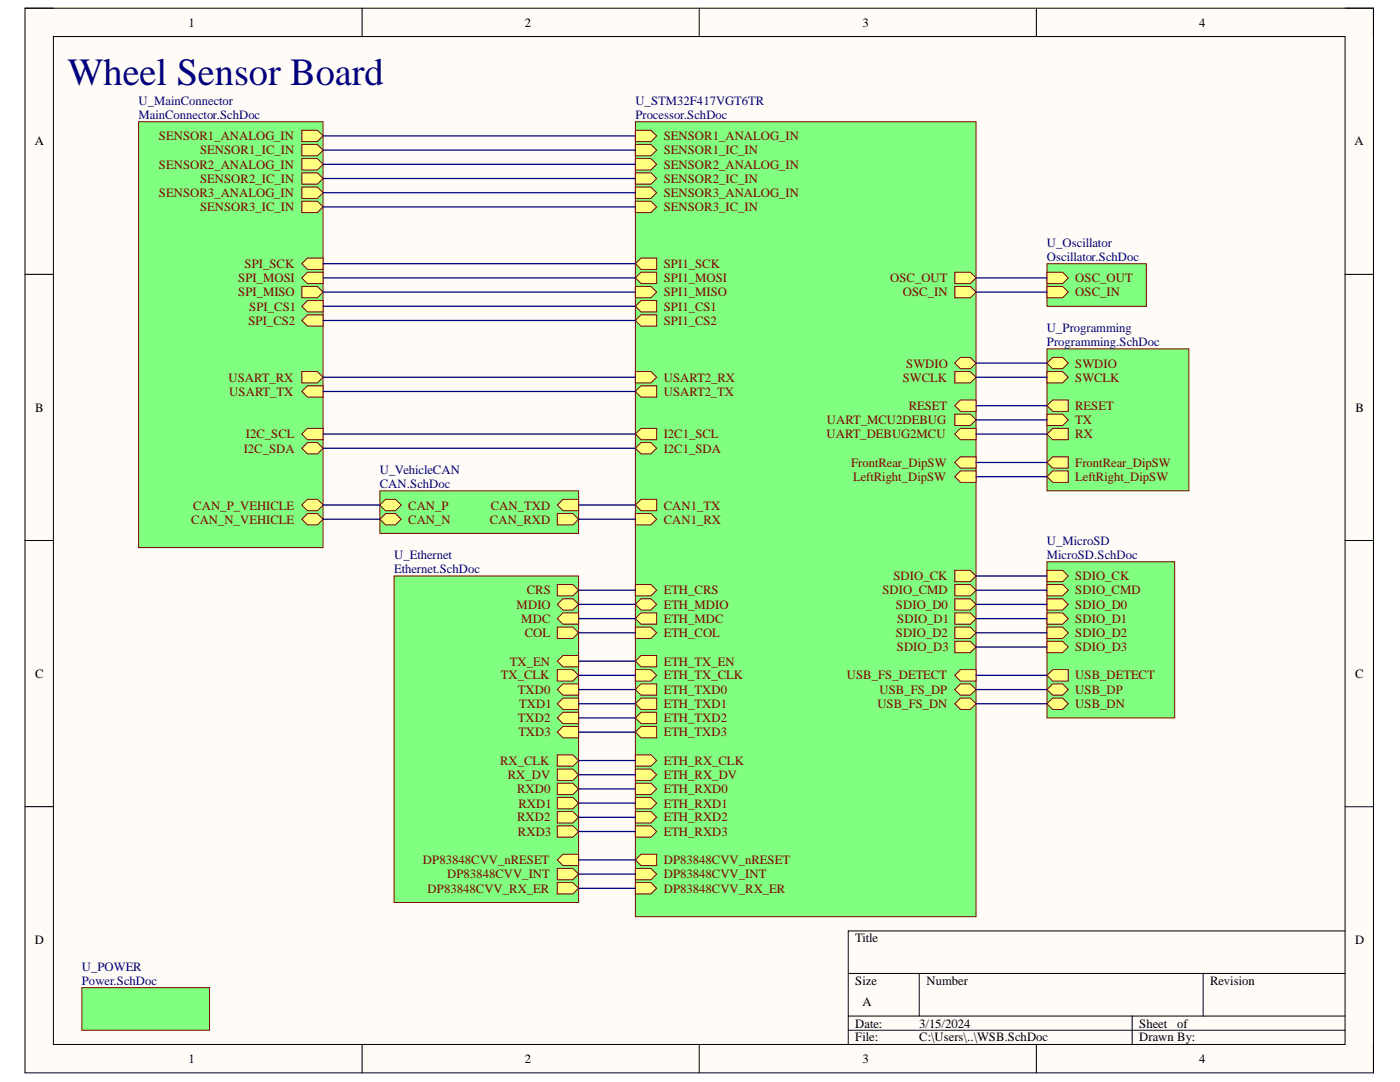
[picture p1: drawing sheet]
<svg xmlns="http://www.w3.org/2000/svg" width="279mm" height="216mm" viewBox="0 0 279 216" stroke-linecap="round" stroke-linejoin="round" font-family="sans-serif">
<path d="M5 1.6h269.1v212.5h-269.1z" fill-rule="evenodd" fill="#fffcf8"/>
<path d="M5 1.6h269.1v212.5h-269.1z" fill="none" stroke="#000" stroke-width=".2"/>
<path d="M10.7 7.3h257.7v201.1h-257.7z" fill-rule="evenodd" fill="#fffcf8"/>
<g fill="none" stroke="#000" stroke-width=".2">
<path d="M5 1.6h5.7M10.7 7.3h257.7v201.1h-257.7zM72.3 1.6v5.7M139.5 1.6v5.7M206.8 1.6v5.7M268.4 1.6h5.7v5.7M5 54.7h5.7M268.4 54.7h5.7M5 107.9h5.7M268.4 107.9h5.7M5 161h5.7M268.4 161h5.7"/>
<path d="M169.3 194.2h99.1M183.5 194.2v8.5M240.1 194.2v8.5M268.4 185.8h-99.1v22.6M72.3 208.4v5.7M139.5 208.4v5.7M169.3 202.7h99.1M169.3 205.6h99.1M206.8 208.4v5.7M226 202.7v5.7M274.1 208.4v5.7"/>
</g>
<path d="M208.9 112.1h25.5v31.2h-25.5z" fill-rule="evenodd" fill="#80ff80"/>
<path d="M208.9 112.1h25.5v31.2h-25.5z" fill="none" stroke="#800000" stroke-width=".2"/>
<path d="M208.9 113.8h3.2l1.1 1.1-1.1 1.2h-3.2z" fill-rule="evenodd" fill="#ffff80"/>
<path d="M208.9 113.8h3.2l1.1 1.1-1.1 1.2h-3.2z" fill="none" stroke="#800000" stroke-width=".2"/>
<path d="M208.9 116.6h3.2l1.1 1.2-1.1 1.1h-3.2z" fill-rule="evenodd" fill="#ffff80"/>
<path d="M208.9 116.6h3.2l1.1 1.2-1.1 1.1h-3.2z" fill="none" stroke="#800000" stroke-width=".2"/>
<path d="M208.9 119.5h3.2l1.1 1.1-1.1 1.1h-3.2z" fill-rule="evenodd" fill="#ffff80"/>
<path d="M208.9 119.5h3.2l1.1 1.1-1.1 1.1h-3.2z" fill="none" stroke="#800000" stroke-width=".2"/>
<path d="M208.9 122.3h3.2l1.1 1.1-1.1 1.2h-3.2z" fill-rule="evenodd" fill="#ffff80"/>
<path d="M208.9 122.3h3.2l1.1 1.1-1.1 1.2h-3.2z" fill="none" stroke="#800000" stroke-width=".2"/>
<path d="M208.9 125.1h3.2l1.1 1.2-1.1 1.1h-3.2z" fill-rule="evenodd" fill="#ffff80"/>
<path d="M208.9 125.1h3.2l1.1 1.2-1.1 1.1h-3.2z" fill="none" stroke="#800000" stroke-width=".2"/>
<path d="M208.9 128h3.2l1.1 1.1-1.1 1.1h-3.2z" fill-rule="evenodd" fill="#ffff80"/>
<path d="M208.9 128h3.2l1.1 1.1-1.1 1.1h-3.2z" fill="none" stroke="#800000" stroke-width=".2"/>
<path d="M208.9 134.8l1.2-1.2h3.1v2.3h-3.1z" fill-rule="evenodd" fill="#ffff80"/>
<path d="M208.9 134.8l1.2-1.2h3.1v2.3h-3.1z" fill="none" stroke="#800000" stroke-width=".2"/>
<path d="M208.9 140.4l1.2-1.1h2l1.1 1.1-1.1 1.2h-2z" fill-rule="evenodd" fill="#ffff80"/>
<path d="M208.9 140.4l1.2-1.1h2l1.1 1.1-1.1 1.2h-2z" fill="none" stroke="#800000" stroke-width=".2"/>
<path d="M208.9 137.6l1.2-1.1h2l1.1 1.1-1.1 1.1h-2z" fill-rule="evenodd" fill="#ffff80"/>
<path d="M208.9 137.6l1.2-1.1h2l1.1 1.1-1.1 1.1h-2z" fill="none" stroke="#800000" stroke-width=".2"/>
<path d="M208.9 69.6h28.4v28.3h-28.4z" fill-rule="evenodd" fill="#80ff80"/>
<path d="M208.9 69.6h28.4v28.3h-28.4z" fill="none" stroke="#800000" stroke-width=".2"/>
<path d="M208.9 72.4l1.2-1.1h2l1.1 1.1-1.1 1.2h-2z" fill-rule="evenodd" fill="#ffff80"/>
<path d="M208.9 72.4l1.2-1.1h2l1.1 1.1-1.1 1.2h-2z" fill="none" stroke="#800000" stroke-width=".2"/>
<path d="M208.9 74.1h3.2l1.1 1.2-1.1 1.1h-3.2z" fill-rule="evenodd" fill="#ffff80"/>
<path d="M208.9 74.1h3.2l1.1 1.2-1.1 1.1h-3.2z" fill="none" stroke="#800000" stroke-width=".2"/>
<path d="M208.9 80.9l1.2-1.1h3.1v2.3h-3.1z" fill-rule="evenodd" fill="#ffff80"/>
<path d="M208.9 80.9l1.2-1.1h3.1v2.3h-3.1z" fill="none" stroke="#800000" stroke-width=".2"/>
<path d="M208.9 82.6h3.2l1.1 1.2-1.1 1.1h-3.2z" fill-rule="evenodd" fill="#ffff80"/>
<path d="M208.9 82.6h3.2l1.1 1.2-1.1 1.1h-3.2z" fill="none" stroke="#800000" stroke-width=".2"/>
<path d="M208.9 86.6l1.2-1.1h3.1v2.2h-3.1z" fill-rule="evenodd" fill="#ffff80"/>
<path d="M208.9 86.6l1.2-1.1h3.1v2.2h-3.1z" fill="none" stroke="#800000" stroke-width=".2"/>
<path d="M208.9 92.3l1.2-1.2h3.1v2.3h-3.1z" fill-rule="evenodd" fill="#ffff80"/>
<path d="M208.9 92.3l1.2-1.2h3.1v2.3h-3.1z" fill="none" stroke="#800000" stroke-width=".2"/>
<path d="M210.1 94h3.1v2.2h-3.1l-1.2-1.1z" fill-rule="evenodd" fill="#ffff80"/>
<path d="M210.1 94h3.1v2.2h-3.1l-1.2-1.1z" fill="none" stroke="#800000" stroke-width=".2"/>
<path d="M75.8 97.9h39.7v8.5h-39.7z" fill-rule="evenodd" fill="#80ff80"/>
<path d="M75.8 97.9h39.7v8.5h-39.7z" fill="none" stroke="#800000" stroke-width=".2"/>
<path d="M75.8 100.8l1.1-1.2h2l1.2 1.2-1.2 1.1h-2z" fill-rule="evenodd" fill="#ffff80"/>
<path d="M75.8 100.8l1.1-1.2h2l1.2 1.2-1.2 1.1h-2z" fill="none" stroke="#800000" stroke-width=".2"/>
<path d="M75.8 103.6l1.1-1.1h2l1.2 1.1-1.2 1.1h-2z" fill-rule="evenodd" fill="#ffff80"/>
<path d="M75.8 103.6l1.1-1.1h2l1.2 1.1-1.2 1.1h-2z" fill="none" stroke="#800000" stroke-width=".2"/>
<path d="M111.2 100.8l1.2-1.2h3.1v2.3h-3.1z" fill-rule="evenodd" fill="#ffff80"/>
<path d="M111.2 100.8l1.2-1.2h3.1v2.3h-3.1z" fill="none" stroke="#800000" stroke-width=".2"/>
<path d="M111.2 102.5h3.1l1.2 1.1-1.2 1.1h-3.1z" fill-rule="evenodd" fill="#ffff80"/>
<path d="M111.2 102.5h3.1l1.2 1.1-1.2 1.1h-3.1z" fill="none" stroke="#800000" stroke-width=".2"/>
<path d="M208.9 52.6h19.9v8.5h-19.9z" fill-rule="evenodd" fill="#80ff80"/>
<path d="M208.9 52.6h19.9v8.5h-19.9z" fill="none" stroke="#800000" stroke-width=".2"/>
<path d="M208.9 57.2h3.2l1.1 1.1-1.1 1.1h-3.2z" fill-rule="evenodd" fill="#ffff80"/>
<path d="M208.9 57.2h3.2l1.1 1.1-1.1 1.1h-3.2z" fill="none" stroke="#800000" stroke-width=".2"/>
<path d="M208.9 54.3h3.2l1.1 1.2-1.1 1.1h-3.2z" fill-rule="evenodd" fill="#ffff80"/>
<path d="M208.9 54.3h3.2l1.1 1.2-1.1 1.1h-3.2z" fill="none" stroke="#800000" stroke-width=".2"/>
<path d="M126.8 24.3h68v158.6h-68z" fill-rule="evenodd" fill="#80ff80"/>
<path d="M126.8 24.3h68v158.6h-68z" fill="none" stroke="#800000" stroke-width=".2"/>
<path d="M190.5 119.5h3.1l1.2 1.1-1.2 1.1h-3.1z" fill-rule="evenodd" fill="#ffff80"/>
<path d="M190.5 119.5h3.1l1.2 1.1-1.2 1.1h-3.1z" fill="none" stroke="#800000" stroke-width=".2"/>
<path d="M190.5 122.3h3.1l1.2 1.1-1.2 1.2h-3.1z" fill-rule="evenodd" fill="#ffff80"/>
<path d="M190.5 122.3h3.1l1.2 1.1-1.2 1.2h-3.1z" fill="none" stroke="#800000" stroke-width=".2"/>
<path d="M190.5 125.1h3.1l1.2 1.2-1.2 1.1h-3.1z" fill-rule="evenodd" fill="#ffff80"/>
<path d="M190.5 125.1h3.1l1.2 1.2-1.2 1.1h-3.1z" fill="none" stroke="#800000" stroke-width=".2"/>
<path d="M190.5 128h3.1l1.2 1.1-1.2 1.1h-3.1z" fill-rule="evenodd" fill="#ffff80"/>
<path d="M190.5 128h3.1l1.2 1.1-1.2 1.1h-3.1z" fill="none" stroke="#800000" stroke-width=".2"/>
<path d="M190.5 113.8h3.1l1.2 1.1-1.2 1.2h-3.1z" fill-rule="evenodd" fill="#ffff80"/>
<path d="M190.5 113.8h3.1l1.2 1.1-1.2 1.2h-3.1z" fill="none" stroke="#800000" stroke-width=".2"/>
<path d="M190.5 116.6h3.1l1.2 1.2-1.2 1.1h-3.1z" fill-rule="evenodd" fill="#ffff80"/>
<path d="M190.5 116.6h3.1l1.2 1.2-1.2 1.1h-3.1z" fill="none" stroke="#800000" stroke-width=".2"/>
<path d="M126.8 123.4l1.1-1.1h3.2v2.3h-3.2z" fill-rule="evenodd" fill="#ffff80"/>
<path d="M126.8 123.4l1.1-1.1h3.2v2.3h-3.2z" fill="none" stroke="#800000" stroke-width=".2"/>
<path d="M126.8 120.6l1.1-1.1h2l1.2 1.1-1.2 1.1h-2z" fill-rule="evenodd" fill="#ffff80"/>
<path d="M126.8 120.6l1.1-1.1h2l1.2 1.1-1.2 1.1h-2z" fill="none" stroke="#800000" stroke-width=".2"/>
<path d="M126.8 86.6l1.1-1.1h3.2v2.2h-3.2z" fill-rule="evenodd" fill="#ffff80"/>
<path d="M126.8 86.6l1.1-1.1h3.2v2.2h-3.2z" fill="none" stroke="#800000" stroke-width=".2"/>
<path d="M126.8 89.4l1.1-1.1h2l1.2 1.1-1.2 1.2h-2z" fill-rule="evenodd" fill="#ffff80"/>
<path d="M126.8 89.4l1.1-1.1h2l1.2 1.1-1.2 1.2h-2z" fill="none" stroke="#800000" stroke-width=".2"/>
<path d="M190.5 72.4l1.2-1.1h1.9l1.2 1.1-1.2 1.2h-1.9z" fill-rule="evenodd" fill="#ffff80"/>
<path d="M190.5 72.4l1.2-1.1h1.9l1.2 1.1-1.2 1.2h-1.9z" fill="none" stroke="#800000" stroke-width=".2"/>
<path d="M190.5 74.1h3.1l1.2 1.2-1.2 1.1h-3.1z" fill-rule="evenodd" fill="#ffff80"/>
<path d="M190.5 74.1h3.1l1.2 1.2-1.2 1.1h-3.1z" fill="none" stroke="#800000" stroke-width=".2"/>
<path d="M190.5 86.6l1.2-1.1h3.1v2.2h-3.1z" fill-rule="evenodd" fill="#ffff80"/>
<path d="M190.5 86.6l1.2-1.1h3.1v2.2h-3.1z" fill="none" stroke="#800000" stroke-width=".2"/>
<path d="M190.5 82.6h3.1l1.2 1.2-1.2 1.1h-3.1z" fill-rule="evenodd" fill="#ffff80"/>
<path d="M190.5 82.6h3.1l1.2 1.2-1.2 1.1h-3.1z" fill="none" stroke="#800000" stroke-width=".2"/>
<path d="M126.8 100.8l1.1-1.2h3.2v2.3h-3.2z" fill-rule="evenodd" fill="#ffff80"/>
<path d="M126.8 100.8l1.1-1.2h3.2v2.3h-3.2z" fill="none" stroke="#800000" stroke-width=".2"/>
<path d="M190.5 80.9l1.2-1.1h3.1v2.3h-3.1z" fill-rule="evenodd" fill="#ffff80"/>
<path d="M190.5 80.9l1.2-1.1h3.1v2.3h-3.1z" fill="none" stroke="#800000" stroke-width=".2"/>
<path d="M126.8 125.1h3.1l1.2 1.2-1.2 1.1h-3.1z" fill-rule="evenodd" fill="#ffff80"/>
<path d="M126.8 125.1h3.1l1.2 1.2-1.2 1.1h-3.1z" fill="none" stroke="#800000" stroke-width=".2"/>
<path d="M126.8 116.6h3.1l1.2 1.2-1.2 1.1h-3.1z" fill-rule="evenodd" fill="#ffff80"/>
<path d="M126.8 116.6h3.1l1.2 1.2-1.2 1.1h-3.1z" fill="none" stroke="#800000" stroke-width=".2"/>
<path d="M126.8 156.3h3.1l1.2 1.1-1.2 1.2h-3.1z" fill-rule="evenodd" fill="#ffff80"/>
<path d="M126.8 156.3h3.1l1.2 1.1-1.2 1.2h-3.1z" fill="none" stroke="#800000" stroke-width=".2"/>
<path d="M126.8 159.1h3.1l1.2 1.2-1.2 1.1h-3.1z" fill-rule="evenodd" fill="#ffff80"/>
<path d="M126.8 159.1h3.1l1.2 1.2-1.2 1.1h-3.1z" fill="none" stroke="#800000" stroke-width=".2"/>
<path d="M126.8 162h3.1l1.2 1.1-1.2 1.1h-3.1z" fill-rule="evenodd" fill="#ffff80"/>
<path d="M126.8 162h3.1l1.2 1.1-1.2 1.1h-3.1z" fill="none" stroke="#800000" stroke-width=".2"/>
<path d="M126.8 164.8h3.1l1.2 1.1-1.2 1.2h-3.1z" fill-rule="evenodd" fill="#ffff80"/>
<path d="M126.8 164.8h3.1l1.2 1.1-1.2 1.2h-3.1z" fill="none" stroke="#800000" stroke-width=".2"/>
<path d="M126.8 150.6h3.1l1.2 1.2-1.2 1.1h-3.1z" fill-rule="evenodd" fill="#ffff80"/>
<path d="M126.8 150.6h3.1l1.2 1.2-1.2 1.1h-3.1z" fill="none" stroke="#800000" stroke-width=".2"/>
<path d="M126.8 153.5h3.1l1.2 1.1-1.2 1.1h-3.1z" fill-rule="evenodd" fill="#ffff80"/>
<path d="M126.8 153.5h3.1l1.2 1.1-1.2 1.1h-3.1z" fill="none" stroke="#800000" stroke-width=".2"/>
<path d="M126.8 137.6l1.1-1.1h3.2v2.2h-3.2z" fill-rule="evenodd" fill="#ffff80"/>
<path d="M126.8 137.6l1.1-1.1h3.2v2.2h-3.2z" fill="none" stroke="#800000" stroke-width=".2"/>
<path d="M126.8 140.4l1.1-1.1h3.2v2.3h-3.2z" fill-rule="evenodd" fill="#ffff80"/>
<path d="M126.8 140.4l1.1-1.1h3.2v2.3h-3.2z" fill="none" stroke="#800000" stroke-width=".2"/>
<path d="M127.9 142.1h3.2v2.3h-3.2l-1.1-1.1z" fill-rule="evenodd" fill="#ffff80"/>
<path d="M127.9 142.1h3.2v2.3h-3.2l-1.1-1.1z" fill="none" stroke="#800000" stroke-width=".2"/>
<path d="M127.9 145h3.2v2.2h-3.2l-1.1-1.1z" fill-rule="evenodd" fill="#ffff80"/>
<path d="M127.9 145h3.2v2.2h-3.2l-1.1-1.1z" fill="none" stroke="#800000" stroke-width=".2"/>
<path d="M126.8 133.6h3.1l1.2 1.2-1.2 1.1h-3.1z" fill-rule="evenodd" fill="#ffff80"/>
<path d="M126.8 133.6h3.1l1.2 1.2-1.2 1.1h-3.1z" fill="none" stroke="#800000" stroke-width=".2"/>
<path d="M126.8 131.9l1.1-1.1h3.2v2.3h-3.2z" fill-rule="evenodd" fill="#ffff80"/>
<path d="M126.8 131.9l1.1-1.1h3.2v2.3h-3.2z" fill="none" stroke="#800000" stroke-width=".2"/>
<path d="M190.5 140.4l1.2-1.1h1.9l1.2 1.1-1.2 1.2h-1.9z" fill-rule="evenodd" fill="#ffff80"/>
<path d="M190.5 140.4l1.2-1.1h1.9l1.2 1.1-1.2 1.2h-1.9z" fill="none" stroke="#800000" stroke-width=".2"/>
<path d="M190.5 137.6l1.2-1.1h1.9l1.2 1.1-1.2 1.1h-1.9z" fill-rule="evenodd" fill="#ffff80"/>
<path d="M190.5 137.6l1.2-1.1h1.9l1.2 1.1-1.2 1.1h-1.9z" fill="none" stroke="#800000" stroke-width=".2"/>
<path d="M190.5 54.3h3.1l1.2 1.2-1.2 1.1h-3.1z" fill-rule="evenodd" fill="#ffff80"/>
<path d="M190.5 54.3h3.1l1.2 1.2-1.2 1.1h-3.1z" fill="none" stroke="#800000" stroke-width=".2"/>
<path d="M190.5 57.2h3.1l1.2 1.1-1.2 1.1h-3.1z" fill-rule="evenodd" fill="#ffff80"/>
<path d="M190.5 57.2h3.1l1.2 1.1-1.2 1.1h-3.1z" fill="none" stroke="#800000" stroke-width=".2"/>
<path d="M190.5 134.8l1.2-1.2h3.1v2.3h-3.1z" fill-rule="evenodd" fill="#ffff80"/>
<path d="M190.5 134.8l1.2-1.2h3.1v2.3h-3.1z" fill="none" stroke="#800000" stroke-width=".2"/>
<path d="M126.8 173.3h3.1l1.2 1.1-1.2 1.1h-3.1z" fill-rule="evenodd" fill="#ffff80"/>
<path d="M126.8 173.3h3.1l1.2 1.1-1.2 1.1h-3.1z" fill="none" stroke="#800000" stroke-width=".2"/>
<path d="M126.8 171.6l1.1-1.1h3.2v2.2h-3.2z" fill-rule="evenodd" fill="#ffff80"/>
<path d="M126.8 171.6l1.1-1.1h3.2v2.2h-3.2z" fill="none" stroke="#800000" stroke-width=".2"/>
<path d="M126.8 176.1h3.1l1.2 1.2-1.2 1.1h-3.1z" fill-rule="evenodd" fill="#ffff80"/>
<path d="M126.8 176.1h3.1l1.2 1.2-1.2 1.1h-3.1z" fill="none" stroke="#800000" stroke-width=".2"/>
<path d="M126.8 52.6l1.1-1.1h3.2v2.3h-3.2z" fill-rule="evenodd" fill="#ffff80"/>
<path d="M126.8 52.6l1.1-1.1h3.2v2.3h-3.2z" fill="none" stroke="#800000" stroke-width=".2"/>
<path d="M126.8 55.4l1.1-1.1h3.2v2.3h-3.2z" fill-rule="evenodd" fill="#ffff80"/>
<path d="M126.8 55.4l1.1-1.1h3.2v2.3h-3.2z" fill="none" stroke="#800000" stroke-width=".2"/>
<path d="M127.9 77h3.2v2.2h-3.2l-1.1-1.1z" fill-rule="evenodd" fill="#ffff80"/>
<path d="M127.9 77h3.2v2.2h-3.2l-1.1-1.1z" fill="none" stroke="#800000" stroke-width=".2"/>
<path d="M126.8 74.1h3.1l1.2 1.2-1.2 1.1h-3.1z" fill-rule="evenodd" fill="#ffff80"/>
<path d="M126.8 74.1h3.1l1.2 1.2-1.2 1.1h-3.1z" fill="none" stroke="#800000" stroke-width=".2"/>
<path d="M126.8 26h3.1l1.2 1.1-1.2 1.2h-3.1z" fill-rule="evenodd" fill="#ffff80"/>
<path d="M126.8 26h3.1l1.2 1.1-1.2 1.2h-3.1z" fill="none" stroke="#800000" stroke-width=".2"/>
<path d="M126.8 28.8h3.1l1.2 1.2-1.2 1.1h-3.1z" fill-rule="evenodd" fill="#ffff80"/>
<path d="M126.8 28.8h3.1l1.2 1.2-1.2 1.1h-3.1z" fill="none" stroke="#800000" stroke-width=".2"/>
<path d="M126.8 57.2h3.1l1.2 1.1-1.2 1.1h-3.1z" fill-rule="evenodd" fill="#ffff80"/>
<path d="M126.8 57.2h3.1l1.2 1.1-1.2 1.1h-3.1z" fill="none" stroke="#800000" stroke-width=".2"/>
<path d="M126.8 31.7h3.1l1.2 1.1-1.2 1.1h-3.1z" fill-rule="evenodd" fill="#ffff80"/>
<path d="M126.8 31.7h3.1l1.2 1.1-1.2 1.1h-3.1z" fill="none" stroke="#800000" stroke-width=".2"/>
<path d="M126.8 37.3h3.1l1.2 1.2-1.2 1.1h-3.1z" fill-rule="evenodd" fill="#ffff80"/>
<path d="M126.8 37.3h3.1l1.2 1.2-1.2 1.1h-3.1z" fill="none" stroke="#800000" stroke-width=".2"/>
<path d="M126.8 34.5h3.1l1.2 1.1-1.2 1.2h-3.1z" fill-rule="evenodd" fill="#ffff80"/>
<path d="M126.8 34.5h3.1l1.2 1.1-1.2 1.2h-3.1z" fill="none" stroke="#800000" stroke-width=".2"/>
<path d="M126.8 40.2h3.1l1.2 1.1-1.2 1.1h-3.1z" fill-rule="evenodd" fill="#ffff80"/>
<path d="M126.8 40.2h3.1l1.2 1.1-1.2 1.1h-3.1z" fill="none" stroke="#800000" stroke-width=".2"/>
<path d="M190.5 92.3l1.2-1.2h3.1v2.3h-3.1z" fill-rule="evenodd" fill="#ffff80"/>
<path d="M190.5 92.3l1.2-1.2h3.1v2.3h-3.1z" fill="none" stroke="#800000" stroke-width=".2"/>
<path d="M191.7 94h3.1v2.2h-3.1l-1.2-1.1z" fill-rule="evenodd" fill="#ffff80"/>
<path d="M191.7 94h3.1v2.2h-3.1l-1.2-1.1z" fill="none" stroke="#800000" stroke-width=".2"/>
<path d="M126.8 102.5h3.1l1.2 1.1-1.2 1.1h-3.1z" fill-rule="evenodd" fill="#ffff80"/>
<path d="M126.8 102.5h3.1l1.2 1.1-1.2 1.1h-3.1z" fill="none" stroke="#800000" stroke-width=".2"/>
<path d="M127.9 60h3.2v2.2h-3.2l-1.1-1.1z" fill-rule="evenodd" fill="#ffff80"/>
<path d="M127.9 60h3.2v2.2h-3.2l-1.1-1.1z" fill="none" stroke="#800000" stroke-width=".2"/>
<path d="M127.9 62.8h3.2v2.3h-3.2l-1.1-1.2z" fill-rule="evenodd" fill="#ffff80"/>
<path d="M127.9 62.8h3.2v2.3h-3.2l-1.1-1.2z" fill="none" stroke="#800000" stroke-width=".2"/>
<path d="M27.7 24.3h36.8v85h-36.8z" fill-rule="evenodd" fill="#80ff80"/>
<path d="M27.7 24.3h36.8v85h-36.8z" fill="none" stroke="#800000" stroke-width=".2"/>
<path d="M60.2 103.6l1.2-1.1h1.9l1.2 1.1-1.2 1.1h-1.9z" fill-rule="evenodd" fill="#ffff80"/>
<path d="M60.2 103.6l1.2-1.1h1.9l1.2 1.1-1.2 1.1h-1.9z" fill="none" stroke="#800000" stroke-width=".2"/>
<path d="M60.2 100.8l1.2-1.2h1.9l1.2 1.2-1.2 1.1h-1.9z" fill-rule="evenodd" fill="#ffff80"/>
<path d="M60.2 100.8l1.2-1.2h1.9l1.2 1.2-1.2 1.1h-1.9z" fill="none" stroke="#800000" stroke-width=".2"/>
<path d="M60.2 89.4l1.2-1.1h1.9l1.2 1.1-1.2 1.2h-1.9z" fill-rule="evenodd" fill="#ffff80"/>
<path d="M60.2 89.4l1.2-1.1h1.9l1.2 1.1-1.2 1.2h-1.9z" fill="none" stroke="#800000" stroke-width=".2"/>
<path d="M60.2 86.6l1.2-1.1h3.1v2.2h-3.1z" fill-rule="evenodd" fill="#ffff80"/>
<path d="M60.2 86.6l1.2-1.1h3.1v2.2h-3.1z" fill="none" stroke="#800000" stroke-width=".2"/>
<path d="M61.4 77h3.1v2.2h-3.1l-1.2-1.1z" fill-rule="evenodd" fill="#ffff80"/>
<path d="M61.4 77h3.1v2.2h-3.1l-1.2-1.1z" fill="none" stroke="#800000" stroke-width=".2"/>
<path d="M60.2 74.1h3.1l1.2 1.2-1.2 1.1h-3.1z" fill-rule="evenodd" fill="#ffff80"/>
<path d="M60.2 74.1h3.1l1.2 1.2-1.2 1.1h-3.1z" fill="none" stroke="#800000" stroke-width=".2"/>
<path d="M60.2 52.6l1.2-1.1h3.1v2.3h-3.1z" fill-rule="evenodd" fill="#ffff80"/>
<path d="M60.2 52.6l1.2-1.1h3.1v2.3h-3.1z" fill="none" stroke="#800000" stroke-width=".2"/>
<path d="M60.2 55.4l1.2-1.1h3.1v2.3h-3.1z" fill-rule="evenodd" fill="#ffff80"/>
<path d="M60.2 55.4l1.2-1.1h3.1v2.3h-3.1z" fill="none" stroke="#800000" stroke-width=".2"/>
<path d="M60.2 57.2h3.1l1.2 1.1-1.2 1.1h-3.1z" fill-rule="evenodd" fill="#ffff80"/>
<path d="M60.2 57.2h3.1l1.2 1.1-1.2 1.1h-3.1z" fill="none" stroke="#800000" stroke-width=".2"/>
<path d="M61.4 60h3.1v2.2h-3.1l-1.2-1.1z" fill-rule="evenodd" fill="#ffff80"/>
<path d="M61.4 60h3.1v2.2h-3.1l-1.2-1.1z" fill="none" stroke="#800000" stroke-width=".2"/>
<path d="M61.4 62.8h3.1v2.3h-3.1l-1.2-1.2z" fill-rule="evenodd" fill="#ffff80"/>
<path d="M61.4 62.8h3.1v2.3h-3.1l-1.2-1.2z" fill="none" stroke="#800000" stroke-width=".2"/>
<path d="M60.2 26h3.1l1.2 1.1-1.2 1.2h-3.1z" fill-rule="evenodd" fill="#ffff80"/>
<path d="M60.2 26h3.1l1.2 1.1-1.2 1.2h-3.1z" fill="none" stroke="#800000" stroke-width=".2"/>
<path d="M60.2 28.8h3.1l1.2 1.2-1.2 1.1h-3.1z" fill-rule="evenodd" fill="#ffff80"/>
<path d="M60.2 28.8h3.1l1.2 1.2-1.2 1.1h-3.1z" fill="none" stroke="#800000" stroke-width=".2"/>
<path d="M60.2 31.7h3.1l1.2 1.1-1.2 1.1h-3.1z" fill-rule="evenodd" fill="#ffff80"/>
<path d="M60.2 31.7h3.1l1.2 1.1-1.2 1.1h-3.1z" fill="none" stroke="#800000" stroke-width=".2"/>
<path d="M60.2 34.5h3.1l1.2 1.1-1.2 1.2h-3.1z" fill-rule="evenodd" fill="#ffff80"/>
<path d="M60.2 34.5h3.1l1.2 1.1-1.2 1.2h-3.1z" fill="none" stroke="#800000" stroke-width=".2"/>
<path d="M60.2 37.3h3.1l1.2 1.2-1.2 1.1h-3.1z" fill-rule="evenodd" fill="#ffff80"/>
<path d="M60.2 37.3h3.1l1.2 1.2-1.2 1.1h-3.1z" fill="none" stroke="#800000" stroke-width=".2"/>
<path d="M60.2 40.2h3.1l1.2 1.1-1.2 1.1h-3.1z" fill-rule="evenodd" fill="#ffff80"/>
<path d="M60.2 40.2h3.1l1.2 1.1-1.2 1.1h-3.1z" fill="none" stroke="#800000" stroke-width=".2"/>
<path d="M78.6 114.9h36.9v65.2h-36.9z" fill-rule="evenodd" fill="#80ff80"/>
<path d="M78.6 114.9h36.9v65.2h-36.9z" fill="none" stroke="#800000" stroke-width=".2"/>
<path d="M111.2 173.3h3.1l1.2 1.1-1.2 1.1h-3.1z" fill-rule="evenodd" fill="#ffff80"/>
<path d="M111.2 173.3h3.1l1.2 1.1-1.2 1.1h-3.1z" fill="none" stroke="#800000" stroke-width=".2"/>
<path d="M111.2 171.6l1.2-1.1h3.1v2.2h-3.1z" fill-rule="evenodd" fill="#ffff80"/>
<path d="M111.2 171.6l1.2-1.1h3.1v2.2h-3.1z" fill="none" stroke="#800000" stroke-width=".2"/>
<path d="M111.2 116.6h3.1l1.2 1.2-1.2 1.1h-3.1z" fill-rule="evenodd" fill="#ffff80"/>
<path d="M111.2 116.6h3.1l1.2 1.2-1.2 1.1h-3.1z" fill="none" stroke="#800000" stroke-width=".2"/>
<path d="M111.2 150.6h3.1l1.2 1.2-1.2 1.1h-3.1z" fill-rule="evenodd" fill="#ffff80"/>
<path d="M111.2 150.6h3.1l1.2 1.2-1.2 1.1h-3.1z" fill="none" stroke="#800000" stroke-width=".2"/>
<path d="M111.2 120.6l1.2-1.1h1.9l1.2 1.1-1.2 1.1h-1.9z" fill-rule="evenodd" fill="#ffff80"/>
<path d="M111.2 120.6l1.2-1.1h1.9l1.2 1.1-1.2 1.1h-1.9z" fill="none" stroke="#800000" stroke-width=".2"/>
<path d="M111.2 125.1h3.1l1.2 1.2-1.2 1.1h-3.1z" fill-rule="evenodd" fill="#ffff80"/>
<path d="M111.2 125.1h3.1l1.2 1.2-1.2 1.1h-3.1z" fill="none" stroke="#800000" stroke-width=".2"/>
<path d="M111.2 153.5h3.1l1.2 1.1-1.2 1.1h-3.1z" fill-rule="evenodd" fill="#ffff80"/>
<path d="M111.2 153.5h3.1l1.2 1.1-1.2 1.1h-3.1z" fill="none" stroke="#800000" stroke-width=".2"/>
<path d="M111.2 162h3.1l1.2 1.1-1.2 1.1h-3.1z" fill-rule="evenodd" fill="#ffff80"/>
<path d="M111.2 162h3.1l1.2 1.1-1.2 1.1h-3.1z" fill="none" stroke="#800000" stroke-width=".2"/>
<path d="M111.2 164.8h3.1l1.2 1.1-1.2 1.2h-3.1z" fill-rule="evenodd" fill="#ffff80"/>
<path d="M111.2 164.8h3.1l1.2 1.1-1.2 1.2h-3.1z" fill="none" stroke="#800000" stroke-width=".2"/>
<path d="M111.2 131.9l1.2-1.1h3.1v2.3h-3.1z" fill-rule="evenodd" fill="#ffff80"/>
<path d="M111.2 131.9l1.2-1.1h3.1v2.3h-3.1z" fill="none" stroke="#800000" stroke-width=".2"/>
<path d="M111.2 137.6l1.2-1.1h3.1v2.2h-3.1z" fill-rule="evenodd" fill="#ffff80"/>
<path d="M111.2 137.6l1.2-1.1h3.1v2.2h-3.1z" fill="none" stroke="#800000" stroke-width=".2"/>
<path d="M111.2 140.4l1.2-1.1h3.1v2.3h-3.1z" fill-rule="evenodd" fill="#ffff80"/>
<path d="M111.2 140.4l1.2-1.1h3.1v2.3h-3.1z" fill="none" stroke="#800000" stroke-width=".2"/>
<path d="M111.2 123.4l1.2-1.1h3.1v2.3h-3.1z" fill-rule="evenodd" fill="#ffff80"/>
<path d="M111.2 123.4l1.2-1.1h3.1v2.3h-3.1z" fill="none" stroke="#800000" stroke-width=".2"/>
<path d="M112.4 142.1h3.1v2.3h-3.1l-1.2-1.1z" fill-rule="evenodd" fill="#ffff80"/>
<path d="M112.4 142.1h3.1v2.3h-3.1l-1.2-1.1z" fill="none" stroke="#800000" stroke-width=".2"/>
<path d="M111.2 133.6h3.1l1.2 1.2-1.2 1.1h-3.1z" fill-rule="evenodd" fill="#ffff80"/>
<path d="M111.2 133.6h3.1l1.2 1.2-1.2 1.1h-3.1z" fill="none" stroke="#800000" stroke-width=".2"/>
<path d="M111.2 156.3h3.1l1.2 1.1-1.2 1.2h-3.1z" fill-rule="evenodd" fill="#ffff80"/>
<path d="M111.2 156.3h3.1l1.2 1.1-1.2 1.2h-3.1z" fill="none" stroke="#800000" stroke-width=".2"/>
<path d="M111.2 159.1h3.1l1.2 1.2-1.2 1.1h-3.1z" fill-rule="evenodd" fill="#ffff80"/>
<path d="M111.2 159.1h3.1l1.2 1.2-1.2 1.1h-3.1z" fill="none" stroke="#800000" stroke-width=".2"/>
<path d="M112.4 145h3.1v2.2h-3.1l-1.2-1.1z" fill-rule="evenodd" fill="#ffff80"/>
<path d="M112.4 145h3.1v2.2h-3.1l-1.2-1.1z" fill="none" stroke="#800000" stroke-width=".2"/>
<path d="M111.2 176.1h3.1l1.2 1.2-1.2 1.1h-3.1z" fill-rule="evenodd" fill="#ffff80"/>
<path d="M111.2 176.1h3.1l1.2 1.2-1.2 1.1h-3.1z" fill="none" stroke="#800000" stroke-width=".2"/>
<path d="M16.3 197.1h25.5v8.5h-25.5z" fill-rule="evenodd" fill="#80ff80"/>
<path d="M16.3 197.1h25.5v8.5h-25.5z" fill="none" stroke="#800000" stroke-width=".2"/>
<g fill="none" stroke="#000080" stroke-width=".25">
<path d="M64.5 27.1h62.3M64.5 30h62.3M64.5 32.8h62.3M64.5 35.6h62.3M64.5 38.5h62.3M64.5 58.3h62.3M64.5 55.4h62.3M64.5 41.3h62.3M64.5 52.6h62.3M194.8 58.3h14.1M194.8 55.5h14.1M64.5 75.3h62.3"/>
<path d="M64.5 78.1h62.3M64.5 61.1h62.3M64.5 63.9h62.3M194.8 75.3h14.1M194.8 72.4h14.1M64.5 86.6h62.3M64.5 89.4h62.3M194.8 86.6h14.1M194.8 83.8h14.1M194.8 80.9h14.1M194.8 92.3h14.1M194.8 95.1h14.1"/>
<path d="M64.5 100.8h11.3M64.5 103.6h11.3M115.5 100.8h11.3M115.5 103.6h11.3M115.5 117.8h11.3M194.8 117.8h14.1M194.8 114.9h14.1M115.5 137.6h11.3M115.5 134.8h11.3M115.5 126.3h11.3M115.5 123.4h11.3M115.5 120.6h11.3"/>
<path d="M115.5 131.9h11.3M194.8 137.6h14.1M194.8 134.8h14.1M194.8 129.1h14.1M194.8 126.3h14.1M194.8 123.4h14.1M194.8 120.6h14.1M115.5 140.4h11.3M115.5 143.3h11.3M115.5 146.1h11.3M115.5 151.8h11.3M115.5 154.6h11.3"/>
<path d="M115.5 157.4h11.3M194.8 140.4h14.1M115.5 174.4h11.3M115.5 171.6h11.3M115.5 160.3h11.3M115.5 163.1h11.3M115.5 165.9h11.3M115.5 177.3h11.3"/>
</g>
<text font-size="7.7" fill="#000080" x="13.4" y="17">Wheel Sensor Board</text>
<g font-size="2.5">
<text x="37.6" y="5.3">1</text>
<text x="104.7" y="5.3">2</text>
<text x="172.1" y="5.3">3</text>
<text x="239.3" y="5.3">4</text>
<text x="6.9" y="29">A</text>
<text x="270.3" y="29">A</text>
<text x="7" y="82.1">B</text>
<text x="270.5" y="82.1">B</text>
<text x="7" y="135.2">C</text>
<text x="270.4" y="135.2">C</text>
<text x="6.9" y="188.4">D</text>
<text x="170.7" y="188">Title</text>
<text x="270.4" y="188.4">D</text>
<text x="170.7" y="196.5">Size</text>
<text x="184.9" y="196.5">Number</text>
<text x="241.5" y="196.5">Revision</text>
<text x="172.1" y="200.8">A</text>
<text x="170.7" y="205">Date:</text>
<text x="170.7" y="207.8">File:</text>
<text x="183.5" y="205">3/15/2024</text>
<text x="183.5" y="207.8">C:\Users\..\WSB.SchDoc</text>
<text x="227.4" y="205">Sheet</text>
<text x="227.4" y="207.8">Drawn By:</text>
<text x="235" y="205">of</text>
<text x="37.6" y="212.1">1</text>
<text x="104.7" y="212.1">2</text>
<text x="172.1" y="212.1">3</text>
<text x="239.3" y="212.1">4</text>
</g>
<g font-size="2.5" fill="#000080">
<text x="27.7" y="20.9">U_MainConnector</text>
<text x="27.7" y="23.8">MainConnector.SchDoc</text>
<text x="126.8" y="20.9">U_STM32F417VGT6TR</text>
<text x="126.8" y="23.8">Processor.SchDoc</text>
<text x="208.9" y="49.2">U_Oscillator</text>
<text x="208.9" y="52">Oscillator.SchDoc</text>
<text x="208.9" y="66.2">U_Programming</text>
<text x="208.9" y="69">Programming.SchDoc</text>
<text x="75.8" y="94.6">U_VehicleCAN</text>
<text x="75.8" y="97.4">CAN.SchDoc</text>
<text x="78.7" y="111.6">U_Ethernet</text>
<text x="208.9" y="108.7">U_MicroSD</text>
<text x="208.9" y="111.6">MicroSD.SchDoc</text>
<text x="78.7" y="114.4">Ethernet.SchDoc</text>
<text x="16.3" y="193.7">U_POWER</text>
<text x="16.3" y="196.5">Power.SchDoc</text>
</g>
<g font-size="2.5" fill="#800000">
<text x="31.7" y="28">SENSOR1_ANALOG_IN</text>
<text x="132.5" y="28">SENSOR1_ANALOG_IN</text>
<text x="31.7" y="33.7">SENSOR2_ANALOG_IN</text>
<text x="39.9" y="30.8">SENSOR1_IC_IN</text>
<text x="132.5" y="30.8">SENSOR1_IC_IN</text>
<text x="132.5" y="33.7">SENSOR2_ANALOG_IN</text>
<text x="31.7" y="39.3">SENSOR3_ANALOG_IN</text>
<text x="39.9" y="36.5">SENSOR2_IC_IN</text>
<text x="132.5" y="39.3">SENSOR3_ANALOG_IN</text>
<text x="132.5" y="36.5">SENSOR2_IC_IN</text>
<text x="39.9" y="42.1">SENSOR3_IC_IN</text>
<text x="132.5" y="42.1">SENSOR3_IC_IN</text>
<text x="48.8" y="53.5">SPI_SCK</text>
<text x="132.5" y="53.5">SPI1_SCK</text>
<text x="47.5" y="56.3">SPI_MOSI</text>
<text x="47.5" y="59.1">SPI_MISO</text>
<text x="132.5" y="56.3">SPI1_MOSI</text>
<text x="132.5" y="59.1">SPI1_MISO</text>
<text x="177.6" y="56.3">OSC_OUT</text>
<text x="180.2" y="59.1">OSC_IN</text>
<text x="214.6" y="59.1">OSC_IN</text>
<text x="214.6" y="56.3">OSC_OUT</text>
<text x="49.6" y="64.8">SPI_CS2</text>
<text x="49.7" y="62">SPI_CS1</text>
<text x="132.5" y="62">SPI1_CS1</text>
<text x="132.5" y="64.8">SPI1_CS2</text>
<text x="45.6" y="76.1">USART_RX</text>
<text x="132.5" y="76.1">USART2_RX</text>
<text x="180.2" y="76.1">SWCLK</text>
<text x="180.8" y="73.3">SWDIO</text>
<text x="214.6" y="73.3">SWDIO</text>
<text x="214.6" y="76.1">SWCLK</text>
<text x="45.8" y="79">USART_TX</text>
<text x="132.5" y="79">USART2_TX</text>
<text x="181.4" y="81.8">RESET</text>
<text x="214.6" y="81.8">RESET</text>
<text x="49.1" y="87.5">I2C_SCL</text>
<text x="132.5" y="87.5">I2C1_SCL</text>
<text x="164.9" y="87.5">UART_DEBUG2MCU</text>
<text x="165" y="84.7">UART_MCU2DEBUG</text>
<text x="214.6" y="84.7">TX</text>
<text x="214.6" y="87.5">RX</text>
<text x="48.6" y="90.3">I2C_SDA</text>
<text x="132.5" y="90.3">I2C1_SDA</text>
<text x="169.8" y="93.1">FrontRear_DipSW</text>
<text x="214.6" y="93.1">FrontRear_DipSW</text>
<text x="38.6" y="101.7">CAN_P_VEHICLE</text>
<text x="81.5" y="101.7">CAN_P</text>
<text x="98" y="101.7">CAN_TXD</text>
<text x="132.5" y="101.7">CAN1_TX</text>
<text x="170.3" y="96">LeftRight_DipSW</text>
<text x="214.6" y="96">LeftRight_DipSW</text>
<text x="38.1" y="104.5">CAN_N_VEHICLE</text>
<text x="81.5" y="104.5">CAN_N</text>
<text x="97.8" y="104.5">CAN_RXD</text>
<text x="132.5" y="104.5">CAN1_RX</text>
<text x="105.1" y="118.6">CRS</text>
<text x="132.5" y="118.6">ETH_CRS</text>
<text x="176.1" y="118.6">SDIO_CMD</text>
<text x="178.3" y="115.8">SDIO_CK</text>
<text x="214.6" y="115.8">SDIO_CK</text>
<text x="214.6" y="118.6">SDIO_CMD</text>
<text x="103.1" y="121.5">MDIO</text>
<text x="104" y="124.3">MDC</text>
<text x="132.5" y="124.3">ETH_MDC</text>
<text x="132.5" y="121.5">ETH_MDIO</text>
<text x="178.8" y="121.5">SDIO_D0</text>
<text x="179.1" y="124.3">SDIO_D1</text>
<text x="214.6" y="121.5">SDIO_D0</text>
<text x="214.6" y="124.3">SDIO_D1</text>
<text x="104.7" y="127.1">COL</text>
<text x="132.5" y="127.1">ETH_COL</text>
<text x="178.8" y="127.1">SDIO_D2</text>
<text x="179" y="129.9">SDIO_D3</text>
<text x="214.6" y="127.1">SDIO_D2</text>
<text x="214.6" y="129.9">SDIO_D3</text>
<text x="100" y="135.6">TX_CLK</text>
<text x="101.8" y="132.8">TX_EN</text>
<text x="132.5" y="135.6">ETH_TX_CLK</text>
<text x="132.5" y="132.8">ETH_TX_EN</text>
<text x="169" y="135.6">USB_FS_DETECT</text>
<text x="214.6" y="135.6">USB_DETECT</text>
<text x="103.4" y="138.5">TXD0</text>
<text x="103.6" y="141.3">TXD1</text>
<text x="132.5" y="138.5">ETH_TXD0</text>
<text x="132.5" y="141.3">ETH_TXD1</text>
<text x="175.1" y="141.3">USB_FS_DN</text>
<text x="175.5" y="138.5">USB_FS_DP</text>
<text x="214.6" y="141.3">USB_DN</text>
<text x="214.6" y="138.5">USB_DP</text>
<text x="103.4" y="144.1">TXD2</text>
<text x="103.4" y="146.9">TXD3</text>
<text x="132.5" y="144.1">ETH_TXD2</text>
<text x="132.5" y="146.9">ETH_TXD3</text>
<text x="99.8" y="152.6">RX_CLK</text>
<text x="101.3" y="155.5">RX_DV</text>
<text x="132.5" y="152.6">ETH_RX_CLK</text>
<text x="132.5" y="155.5">ETH_RX_DV</text>
<text x="103.2" y="158.3">RXD0</text>
<text x="103.4" y="161.1">RXD1</text>
<text x="132.5" y="158.3">ETH_RXD0</text>
<text x="132.5" y="161.1">ETH_RXD1</text>
<text x="103.2" y="163.9">RXD2</text>
<text x="103.4" y="166.8">RXD3</text>
<text x="132.5" y="163.9">ETH_RXD2</text>
<text x="132.5" y="166.8">ETH_RXD3</text>
<text x="84.4" y="172.5">DP83848CVV_nRESET</text>
<text x="132.5" y="172.5">DP83848CVV_nRESET</text>
<text x="85.3" y="178.1">DP83848CVV_RX_ER</text>
<text x="89.2" y="175.3">DP83848CVV_INT</text>
<text x="132.5" y="175.3">DP83848CVV_INT</text>
<text x="132.5" y="178.1">DP83848CVV_RX_ER</text>
</g>
</svg>
